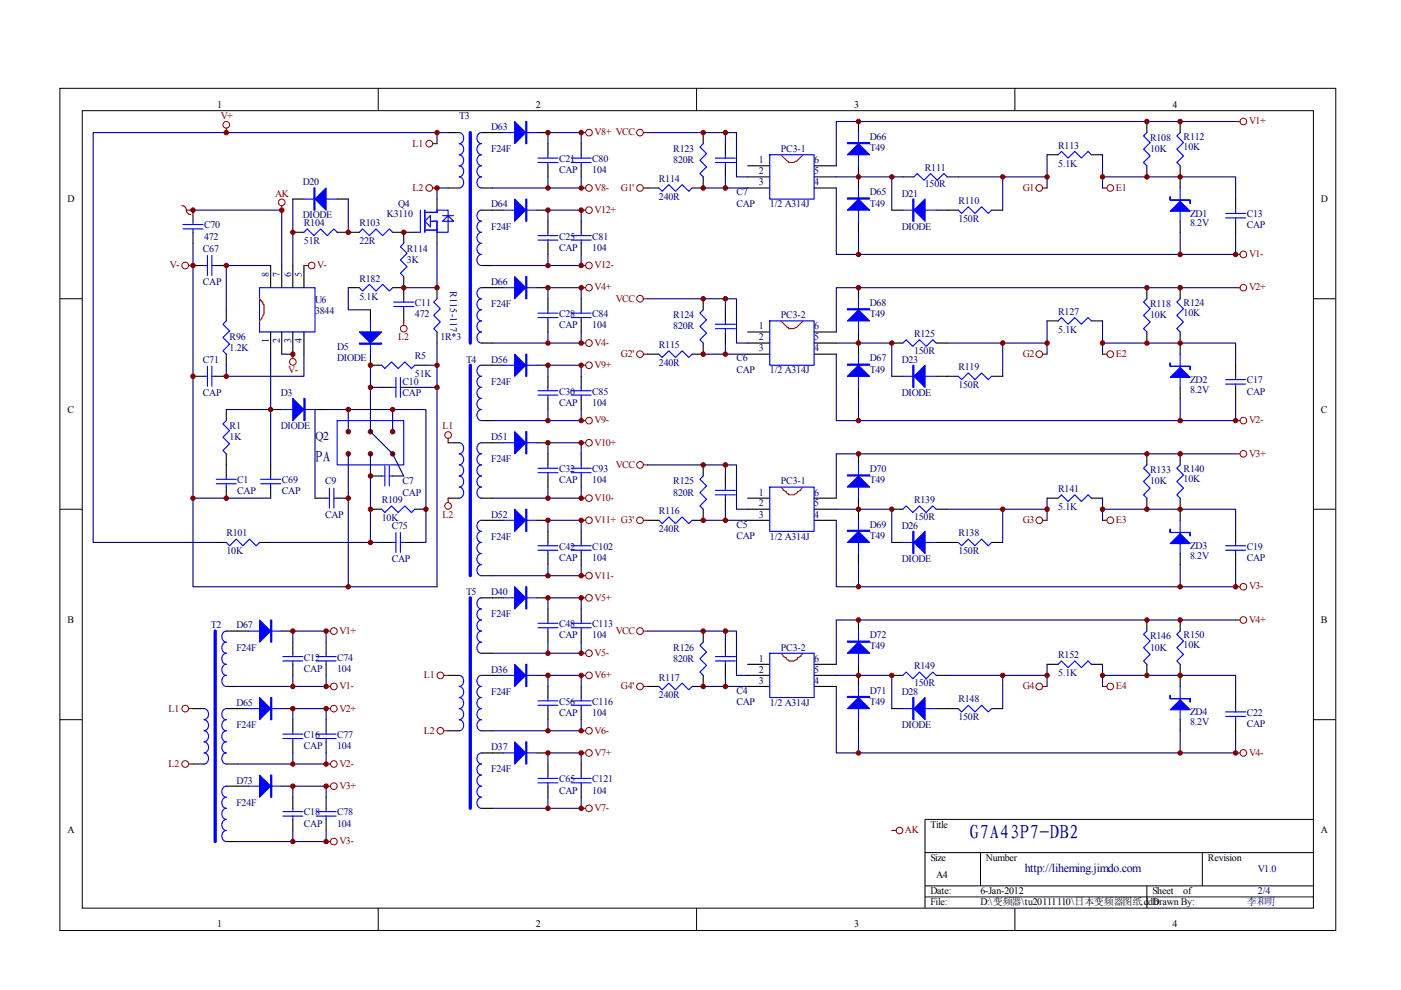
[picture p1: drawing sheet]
<svg xmlns="http://www.w3.org/2000/svg" width="297mm" height="210mm" viewBox="0 0 297 210" stroke-linecap="round" stroke-linejoin="round" font-family="sans-serif">
<g fill="none" stroke="#000" stroke-width=".21">
<path d="M12.7 18.7h270.5v178.6h-270.5zM80.2 18.7v4.7M147.7 18.7v4.7M215.2 18.7v4.7M17.4 23.5h261.1v169h-261.1zM12.7 63.3h4.7M278.4 63.3h4.7M12.7 108h4.7M278.4 108h4.7M12.7 152.6h4.7M278.4 152.6h4.7M278.4 173.7h-82.3v18.8"/>
<path d="M80.2 192.5v4.7M147.7 192.5v4.7M196.1 180.8h82.3M196.1 187.8h82.3M196.1 190.2h82.3M207.9 180.8v7M215.2 192.5v4.7M243.2 187.8v4.7M254.9 180.8v7"/>
</g>
<g fill="none" stroke="#000" stroke-width=".23">
<path d="M95 28.1h2.4M95 39.9h2.4M102.1 28.1h4.7M102.1 39.9h2.3M113.8 28.1h2.4M116.2 30.5v2.3M116.2 35.2v2.3M123.2 30.5v2.3M123.2 35.2v2.3M137.3 39.9h2.4M149.1 37.5v2.4h-2.4M149.1 28.1v2.4"/>
<path d="M153.8 30.5v2.3M153.8 35.2v2.3M158.5 39.9h4.7M158.5 35.2h4.7M158.5 37.5h4.7M172.6 39.9h4.7M172.6 35.2h4.7M172.6 37.5h4.7M182 25.8v2.3M182 35.2v4.7M191.4 37.5h2.4M200.8 37.5h2.4"/>
<path d="M222 32.8h2.3M231.4 32.8h2.4M243.2 25.8v2.3M243.2 35.2v2.3M250.2 25.8v2.3M250.2 35.2v4.7M40.9 56.3h2.4M40.9 44.6v2.3M40.9 49.3v2.3M45.6 56.3h2.4M57.4 56.3v4.7M59.7 56.3v4.7"/>
<path d="M62.1 49.3h2.3M62.1 56.3v4.7M62.1 42.2h2.3M64.4 56.3v4.7M71.5 49.3h4.7M71.5 42.2h2.3M83.2 49.3h4.8M85.6 49.3v2.3M85.6 58.6v4.7M92.7 42.2v2.4M92.7 49.3v2.3M102.1 56.3h2.3"/>
<path d="M102.1 44.6h4.7M113.8 44.6h2.4M116.2 46.9v2.4M116.2 51.6v2.3M123.2 46.9v2.4M123.2 51.6v2.3M182 46.9v2.4M189.1 44.6h2.3M198.5 44.6h4.7M210.2 44.6h2.4M250.2 46.9v2.4M262 42.2v2.4"/>
<path d="M262 46.9v2.4M40.9 79.8h2.4M45.6 79.8h2.4M48 65.7v2.3M48 75.1v2.3M57.4 70.4v4.7M59.7 70.4v4.7M62.1 70.4v4.7M64.4 70.4v4.7M73.8 61h2.4M78.5 75.1v2.3h2.4M78.5 65.7v2.3"/>
<path d="M83.2 61h2.4M85.6 65.7v2.3M88 77.4h2.3M92.7 61v2.3M92.7 70.4v2.3M102.1 72.7h2.3M102.1 61h4.7M102.1 77.4h4.7M113.8 61h2.4M113.8 77.4h2.4M116.2 63.3v2.4M116.2 68v2.4"/>
<path d="M116.2 79.8v2.3M123.2 63.3v2.4M123.2 68v2.4M123.2 79.8v2.3M137.3 75.1h2.4M149.1 63.3v2.4M149.1 72.7v2.4h-2.4M153.8 65.7v2.3M153.8 70.4v2.3M158.5 72.7h4.7M158.5 70.4h4.7M158.5 75.1h4.7"/>
<path d="M172.6 72.7h4.7M172.6 70.4h4.7M172.6 75.1h4.7M182 61v2.3M182 70.4v4.7M189.1 72.7h2.3M189.1 79.8h2.3M198.5 72.7h2.3M198.5 79.8h4.7M210.2 79.8h2.4M222 68h2.3M231.4 68h2.4"/>
<path d="M243.2 61v2.3M243.2 70.4v2.3M250.2 61v2.3M250.2 70.4v4.7M262 77.4v2.4M48 86.8v2.4M48 96.2v4.7M57.4 98.6v2.3M57.4 86.8h2.3M66.8 86.8h2.3M80.9 82.1h2.3M85.6 82.1h2.4"/>
<path d="M95 93.9h2.4M102.1 89.2h2.3M102.1 93.9h4.7M113.8 93.9h2.4M116.2 84.5v2.3M116.2 96.2v2.4M123.2 84.5v2.3M123.2 96.2v2.4M149.1 98.6v2.3M182 82.1v2.4M182 96.2v2.4M243.2 96.2v2.4"/>
<path d="M250.2 82.1v2.4M250.2 96.2v2.4M262 82.1v2.4M45.6 115h2.4M48 103.3v2.3M55 115h2.4M57.4 103.3v2.3M66.8 105.6h2.3M71.5 105.6h2.3M78.5 108h2.4M78.5 100.9h2.4M80.9 115h2.3"/>
<path d="M83.2 100.9h2.4M85.6 115h2.4M88 108h2.3M95 105.6h2.4M102.1 105.6h2.3M102.1 110.3h4.7M113.8 110.3h2.4M116.2 100.9v2.4M116.2 112.7v2.3M116.2 117.4v2.3M123.2 100.9v2.4M123.2 112.7v2.3"/>
<path d="M123.2 117.4v2.3M137.3 110.3h2.4M149.1 108v2.3h-2.4M153.8 100.9v2.4M153.8 105.6v2.4M158.5 108h4.7M158.5 105.6h4.7M158.5 110.3h4.7M172.6 108h4.7M172.6 105.6h4.7M172.6 110.3h4.7M182 105.6v4.7"/>
<path d="M182 117.4v2.3M189.1 115h2.3M189.1 108h2.3M198.5 115h4.7M198.5 108h2.3M210.2 115h2.4M222 105.6h2.3M231.4 105.6h2.4M243.2 105.6v2.4M250.2 105.6v4.7M250.2 117.4v2.3M262 112.7v2.3"/>
<path d="M262 117.4v2.3M48 133.8h4.7M59.7 133.8h2.4M62.1 136.2v2.3M69.1 136.2v2.3M102.1 122.1h2.3M102.1 138.5h2.3M102.1 126.8h4.7M113.8 126.8h2.4M116.2 129.1v2.4M116.2 133.8v2.4M123.2 129.1v2.4"/>
<path d="M123.2 133.8v2.4M149.1 133.8v2.4M153.8 136.2v2.3M182 131.5v2.3M243.2 131.5v2.3M250.2 131.5v2.3M40.9 150.2h2.4M48 145.5h2.3M48 150.2h4.7M59.7 150.2h2.4M62.1 140.9v2.3M62.1 152.6v2.3"/>
<path d="M62.1 157.3v2.3M69.1 140.9v2.3M69.1 152.6v2.3M69.1 157.3v2.3M95 154.9h2.4M95 143.2h2.4M102.1 154.9h2.3M102.1 143.2h4.7M102.1 159.6h4.7M113.8 143.2h2.4M113.8 159.6h2.4M116.2 145.5v2.4"/>
<path d="M116.2 150.2v2.4M123.2 145.5v2.4M123.2 150.2v2.4M137.3 145.5h2.4M149.1 143.2v2.3h-2.4M153.8 140.9v2.3M158.5 143.2h4.7M158.5 145.5h4.7M158.5 140.9h4.7M172.6 143.2h4.7M172.6 145.5h4.7M172.6 140.9h4.7"/>
<path d="M182 140.9v4.6M182 152.6v2.3M189.1 143.2h2.3M189.1 150.2h2.3M198.5 143.2h2.3M198.5 150.2h4.7M210.2 150.2h2.4M222 140.9h2.3M231.4 140.9h2.4M243.2 140.9v2.3M250.2 140.9v4.6M250.2 152.6v2.3"/>
<path d="M262 147.9v2.3M262 152.6v2.3M40.9 162h2.4M48 162h2.3M48 178.4h2.3M48 166.7h4.7M59.7 166.7h2.4M62.1 169v2.4M62.1 173.7v2.4M69.1 169v2.4M69.1 173.7v2.4M102.1 171.4h2.3"/>
<path d="M116.2 162v2.3M116.2 166.7v2.3M123.2 162v2.3M123.2 166.7v2.3"/>
</g>
<g fill="none" stroke="#00f" stroke-width=".23">
<path d="M97.4 28.1a1.2 1.2 0 0 1 .9 1.2 1.2 1.2 0 0 1-.9 1.2 1.2 1.2 0 0 1 .9 1.1 1.2 1.2 0 0 1-.9 1.2 1.2 1.2 0 0 1 .9 1.2 1.2 1.2 0 0 1-.9 1.2 1.2 1.2 0 0 1 .9 1.1 1.2 1.2 0 0 1-.9 1.2 1.2 1.2 0 0 1 .9 1.2 1.2 1.2 0 0 1-.9 1.2M102.1 28.1a1.2 1.2 0 0 0-1 1.2 1.2 1.2 0 0 0 1 1.2 1.21 1.21 0 0 0-1 1.1 1.21 1.21 0 0 0 1 1.2 1.2 1.2 0 0 0-1 1.2 1.2 1.2 0 0 0 1 1.2 1.2 1.2 0 0 0-1 1.1 1.2 1.2 0 0 0 1 1.2 1.2 1.2 0 0 0-1 1.2 1.2 1.2 0 0 0 1 1.2M106.8 28.1h7M114.1 34.5h4.2M114.1 33.5h4.2M116.2 32.8v.7M116.2 34.5v.7M121.1 34.5h4.2M121.1 33.5h4.2M123.2 32.8v.7M123.2 34.5v.7M139.7 39.9l.7 .7 1.4-1.4 1.4 1.4 1.4-1.4 1.4 1.4 .7-.7"/>
<path d="M149.1 30.5l-.7 .7 1.4 1.4-1.4 1.4 1.4 1.4-1.4 1.4 .7 .7M151.7 34.5h4.2M151.7 33.5h4.2M153.8 32.8v.7M153.8 34.5v.7M163.2 32.8h9.4v9.4h-9.4zM182 28.1v7.1M182 39.9v7M193.8 37.5l.7-.7 1.4 1.4 1.4-1.4 1.4 1.4 1.4-1.4 .7 .7M224.3 32.8l.8-.7 1.4 1.4 1.4-1.4 1.4 1.4 1.4-1.4 .7 .7M243.2 28.1l-.7 .7 1.4 1.4-1.4 1.4 1.4 1.4-1.4 1.5 .7 .7M250.2 28.1l-.7 .7 1.4 1.4-1.4 1.4 1.4 1.4-1.4 1.5 .7 .7"/>
<path d="M250.2 39.9v7M38.8 47.6h4.2M38.8 48.5h4.2M40.9 46.9v.7M40.9 48.5v.8M43.3 56.3h.7M44 54.2v4.2M44.9 54.2v4.2M44.9 56.3h.7M64.4 49.3l.7-.8 1.5 1.5 1.4-1.5 1.4 1.5 1.4-1.5 .7 .8M64.4 42.2h7.1M76.2 49.3l.7-.8 1.4 1.5 1.4-1.5 1.4 1.5 1.4-1.5 .7 .8"/>
<path d="M85.6 51.6l-.7 .7 1.4 1.4-1.4 1.4 1.4 1.4-1.4 1.4 .7 .7M89.1 44.6v4.7h-1.1M90.1 45h2.6v-.4h2.3v4.7h-2.3v-2.4h-1.5M90.1 44.6v4.7M90.1 48.8h2.6M91.2 45.7v2.4l-1.1-1.2zM93.8 45.7h2.4M95 45.7l1.2 1.2h-2.4zM102.1 44.6a1.2 1.2 0 0 0-1 1.1 1.2 1.2 0 0 0 1 1.2 1.21 1.21 0 0 0-1 1.2 1.21 1.21 0 0 0 1 1.2 1.2 1.2 0 0 0-1 1.1 1.2 1.2 0 0 0 1 1.2 1.2 1.2 0 0 0-1 1.2 1.2 1.2 0 0 0 1 1.1 1.2 1.2 0 0 0-1 1.2 1.2 1.2 0 0 0 1 1.2M106.8 44.6h7M114.1 50.9h4.2M114.1 50h4.2"/>
<path d="M116.2 49.3v.7M116.2 50.9v.7M121.1 50.9h4.2M121.1 50h4.2M123.2 49.3v.7M123.2 50.9v.7M191.4 44.6h7.1M203.2 44.6l.7 .7 1.4-1.4 1.4 1.4 1.4-1.4 1.4 1.4 .7-.7M259.9 45.3h4.2M259.9 46.2h4.2M262 44.6v.7M262 46.2v.7"/>
<path d="M43.3 79.8h.7M44 77.7v4.2M44.9 79.8h.7M44.9 77.7v4.2M48 68l-.7 .7 1.4 1.5-1.4 1.4 1.4 1.4-1.4 1.4 .7 .7M55 61h11.8v9.4h-11.8zM76.2 61l.7 .7 1.4-1.4 1.4 1.4 1.4-1.4 1.4 1.4 .7-.7M78.5 68v7.1M80.9 77.4l.7 .7 1.4-1.4 1.4 1.4 1.4-1.4 1.4 1.4 .8-.7M83.5 64h4.2M83.5 65h4.2M85.6 63.3v.7"/>
<path d="M85.6 65v.7M92.7 63.3l-.8 .7 1.5 1.5-1.5 1.4 1.5 1.4-1.5 1.4 .8 .7M102.1 65.7a1.2 1.2 0 0 0-1 1.2 1.2 1.2 0 0 0 1 1.1 1.2 1.2 0 0 0-1 1.2 1.2 1.2 0 0 0 1 1.2 1.2 1.2 0 0 0-1 1.2 1.2 1.2 0 0 0 1 1.1M102.1 61a1.2 1.2 0 0 0-1 1.2 1.2 1.2 0 0 0 1 1.1 1.2 1.2 0 0 0-1 1.2 1.2 1.2 0 0 0 1 1.2M102.1 77.4a1.21 1.21 0 0 0-1 1.2 1.21 1.21 0 0 0 1 1.2 1.2 1.2 0 0 0-1 1.2 1.2 1.2 0 0 0 1 1.1 1.2 1.2 0 0 0-1 1.2 1.2 1.2 0 0 0 1 1.2 1.2 1.2 0 0 0-1 1.2 1.2 1.2 0 0 0 1 1.1 1.2 1.2 0 0 0-1 1.2 1.2 1.2 0 0 0 1 1.2M106.8 61h7M106.8 77.4h7M114.1 67.3h4.2M114.1 66.4h4.2M116.2 65.7v.7M116.2 67.3v.7M121.1 67.3h4.2"/>
<path d="M121.1 66.4h4.2M123.2 65.7v.7M123.2 67.3v.7M139.7 75.1l.7 .7 1.4-1.4 1.4 1.4 1.4-1.4 1.4 1.4 .7-.7M149.1 65.7l-.7 .7 1.4 1.4-1.4 1.4 1.4 1.4-1.4 1.4 .7 .7M151.7 69.7h4.2M151.7 68.7h4.2M153.8 68v.7M153.8 69.7v.7M163.2 68h9.4v9.4h-9.4zM182 63.3v7.1M182 75.1v7"/>
<path d="M191.4 72.7l.7-.7 1.4 1.4 1.5-1.4 1.4 1.4 1.4-1.4 .7 .7M191.4 79.8h7.1M203.2 79.8l.7 .7 1.4-1.4 1.4 1.4 1.4-1.4 1.4 1.4 .7-.7M224.3 68l.8-.7 1.4 1.4 1.4-1.4 1.4 1.4 1.4-1.4 .7 .7M243.2 63.3l-.7 .7 1.4 1.5-1.4 1.4 1.4 1.4-1.4 1.4 .7 .7M250.2 63.3l-.7 .7 1.4 1.5-1.4 1.4 1.4 1.4-1.4 1.4 .7 .7M250.2 75.1v7M262 79.8v.7M48 89.2l-.7 .7 1.4 1.4-1.4 1.4 1.4 1.4-1.4 1.4 .7 .7M59.7 86.8h7.1M71.5 89.2h14.1v9.4h-14.1zM81.6 98.8v4.2"/>
<path d="M82.5 98.8v4.2M83.2 82.1h.8M84 80v4.2M84.9 82.1h.7M84.9 80v4.2M97.4 93.9a1.2 1.2 0 0 1 .9 1.2 1.2 1.2 0 0 1-.9 1.1M97.4 96.2a1.2 1.2 0 0 1 .9 1.2 1.2 1.2 0 0 1-.9 1.2 1.2 1.2 0 0 1 .9 1.1 1.2 1.2 0 0 1-.9 1.2 1.2 1.2 0 0 1 .9 1.2 1.2 1.2 0 0 1-.9 1.2 1.2 1.2 0 0 1 .9 1.1 1.2 1.2 0 0 1-.9 1.2M102.1 96.2a1.2 1.2 0 0 0-1 1.2 1.2 1.2 0 0 0 1 1.2 1.2 1.2 0 0 0-1 1.1 1.2 1.2 0 0 0 1 1.2 1.2 1.2 0 0 0-1 1.2 1.2 1.2 0 0 0 1 1.2 1.2 1.2 0 0 0-1 1.1 1.2 1.2 0 0 0 1 1.2M102.1 93.9a1.2 1.2 0 0 0-1 1.2 1.2 1.2 0 0 0 1 1.1M106.8 93.9h7M114.1 83.8h4.2M114.1 82.8h4.2"/>
<path d="M114.1 99.3h4.2M116.2 82.1v.7M116.2 83.8v.7M116.2 98.6v.7M121.1 83.8h4.2M121.1 82.8h4.2M121.1 99.3h4.2M123.2 82.1v.7M123.2 83.8v.7M123.2 98.6v.7M182 98.6v7M243.2 98.6l-.7 .7 1.4 1.4-1.4 1.4 1.4 1.4-1.4 1.4 .7 .7"/>
<path d="M250.2 98.6l-.7 .7 1.4 1.4-1.4 1.4 1.4 1.4-1.4 1.4 .7 .7M259.9 80.5h4.2M259.9 81.4h4.2M262 81.4v.7M45.9 102.6h4.2M45.9 101.6h4.2M48 115l.7 .7 1.4-1.4 1.4 1.4 1.4-1.4 1.4 1.4 .7-.7M48 100.9v.7M48 102.6v.7M55.3 102.6h4.2M55.3 101.6h4.2M57.4 100.9v.7"/>
<path d="M57.4 102.6v.7M69.1 105.6h.7M69.8 103.5v4.2M70.8 105.6h.7M70.8 103.5v4.2M80.9 108l.7 .7 1.4-1.4 1.4 1.4 1.4-1.4 1.4 1.4 .8-.7M80.9 100.9h.7M82.5 100.9h.7M83.2 115h.8M84 112.9v4.2M84.9 112.9v4.2M84.9 115h.7"/>
<path d="M102.1 110.3a1.2 1.2 0 0 0-1 1.2 1.2 1.2 0 0 0 1 1.2 1.2 1.2 0 0 0-1 1.1 1.2 1.2 0 0 0 1 1.2 1.2 1.2 0 0 0-1 1.2 1.2 1.2 0 0 0 1 1.2 1.2 1.2 0 0 0-1 1.1 1.2 1.2 0 0 0 1 1.2 1.2 1.2 0 0 0-1 1.2 1.2 1.2 0 0 0 1 1.2M106.8 110.3h7M114.1 100.2h4.2M114.1 116.7h4.2M114.1 115.7h4.2M116.2 100.2v.7M116.2 115v.7M116.2 116.7v.7M121.1 100.2h4.2M121.1 116.7h4.2M121.1 115.7h4.2M123.2 100.2v.7"/>
<path d="M123.2 115v.7M123.2 116.7v.7M139.7 110.3l.7 .7 1.4-1.4 1.4 1.4 1.4-1.4 1.4 1.4 .7-.7M149.1 100.9l-.7 .7 1.4 1.4-1.4 1.4 1.4 1.5-1.4 1.4 .7 .7M151.7 104.9h4.2M151.7 104h4.2M153.8 103.3v.7M153.8 104.9v.7M163.2 103.3h9.4v9.4h-9.4zM182 110.3v7.1M191.4 108l.7-.7 1.4 1.4 1.5-1.4 1.4 1.4 1.4-1.4 .7 .7M191.4 115h7.1"/>
<path d="M203.2 115l.7 .7 1.4-1.4 1.4 1.4 1.4-1.4 1.4 1.4 .7-.7M224.3 105.6l.8-.7 1.4 1.4 1.4-1.4 1.4 1.4 1.4-1.4 .7 .7M250.2 110.3v7.1M259.9 116.7h4.2M259.9 115.7h4.2M262 115v.7M262 116.7v.7M48 133.8a1.2 1.2 0 0 0-1 1.2 1.2 1.2 0 0 0 1 1.2 1.2 1.2 0 0 0-1 1.1 1.2 1.2 0 0 0 1 1.2 1.21 1.21 0 0 0-1 1.2 1.21 1.21 0 0 0 1 1.2 1.2 1.2 0 0 0-1 1.1 1.2 1.2 0 0 0 1 1.2 1.2 1.2 0 0 0-1 1.2 1.2 1.2 0 0 0 1 1.1M52.7 133.8h7M60 139.2h4.2M62.1 138.5v.7M67 139.2h4.3"/>
<path d="M69.1 138.5v.7M102.1 126.8a1.2 1.2 0 0 0-1 1.1 1.2 1.2 0 0 0 1 1.2 1.2 1.2 0 0 0-1 1.2 1.2 1.2 0 0 0 1 1.2 1.2 1.2 0 0 0-1 1.1 1.2 1.2 0 0 0 1 1.2 1.2 1.2 0 0 0-1 1.2 1.2 1.2 0 0 0 1 1.2 1.2 1.2 0 0 0-1 1.1 1.2 1.2 0 0 0 1 1.2M106.8 126.8h7M114.1 133.1h4.2M114.1 132.2h4.2M116.2 131.5v.7M116.2 133.1v.7M121.1 133.1h4.2M121.1 132.2h4.2M123.2 131.5v.7M123.2 133.1v.7M149.1 136.2l-.7 .7 1.4 1.4-1.4 1.4 1.4 1.4-1.4 1.4 .7 .7"/>
<path d="M151.7 139.2h4.2M153.8 138.5v.7M163.2 138.5h9.4v9.4h-9.4zM182 133.8v7.1M243.2 133.8l-.7 .7 1.4 1.4-1.4 1.4 1.4 1.4-1.4 1.4 .7 .8M250.2 133.8l-.7 .7 1.4 1.4-1.4 1.4 1.4 1.4-1.4 1.4 .7 .8M43.3 150.2a1.2 1.2 0 0 1 .9 1.2 1.2 1.2 0 0 1-.9 1.2 1.2 1.2 0 0 1 .9 1.2 1.2 1.2 0 0 1-.9 1.1 1.2 1.2 0 0 1 .9 1.2 1.2 1.2 0 0 1-.9 1.2 1.2 1.2 0 0 1 .9 1.2 1.2 1.2 0 0 1-.9 1.1 1.2 1.2 0 0 1 .9 1.2 1.2 1.2 0 0 1-.9 1.2M48 150.2a1.2 1.2 0 0 0-1 1.2 1.2 1.2 0 0 0 1 1.2 1.2 1.2 0 0 0-1 1.2 1.2 1.2 0 0 0 1 1.1 1.21 1.21 0 0 0-1 1.2 1.21 1.21 0 0 0 1 1.2 1.2 1.2 0 0 0-1 1.2 1.2 1.2 0 0 0 1 1.1 1.2 1.2 0 0 0-1 1.2 1.2 1.2 0 0 0 1 1.2M52.7 150.2h7M60 140.1h4.2M60 156.6h4.2M60 155.6h4.2"/>
<path d="M62.1 140.1v.8M62.1 154.9v.7M62.1 156.6v.7M67 140.1h4.3M67 156.6h4.3M67 155.6h4.3M69.1 140.1v.8M69.1 154.9v.7M69.1 156.6v.7M97.4 143.2a1.2 1.2 0 0 1 .9 1.2 1.2 1.2 0 0 1-.9 1.1 1.2 1.2 0 0 1 .9 1.2 1.2 1.2 0 0 1-.9 1.2 1.2 1.2 0 0 1 .9 1.2 1.2 1.2 0 0 1-.9 1.1 1.2 1.2 0 0 1 .9 1.2 1.2 1.2 0 0 1-.9 1.2 1.2 1.2 0 0 1 .9 1.2 1.2 1.2 0 0 1-.9 1.1M102.1 143.2a1.2 1.2 0 0 0-1 1.2 1.2 1.2 0 0 0 1 1.1 1.2 1.2 0 0 0-1 1.2 1.2 1.2 0 0 0 1 1.2 1.2 1.2 0 0 0-1 1.2 1.2 1.2 0 0 0 1 1.1 1.2 1.2 0 0 0-1 1.2 1.2 1.2 0 0 0 1 1.2 1.2 1.2 0 0 0-1 1.2 1.2 1.2 0 0 0 1 1.1M102.1 159.6a1.2 1.2 0 0 0-1 1.2 1.2 1.2 0 0 0 1 1.2 1.2 1.2 0 0 0-1 1.2 1.2 1.2 0 0 0 1 1.1 1.2 1.2 0 0 0-1 1.2 1.2 1.2 0 0 0 1 1.2 1.2 1.2 0 0 0-1 1.2 1.2 1.2 0 0 0 1 1.1 1.2 1.2 0 0 0-1 1.2 1.2 1.2 0 0 0 1 1.2"/>
<path d="M106.8 143.2h7M106.8 159.6h7M114.1 149.5h4.2M114.1 148.6h4.2M116.2 147.9v.7M116.2 149.5v.7M121.1 149.5h4.2M121.1 148.6h4.2M123.2 147.9v.7M123.2 149.5v.7M139.7 145.5l.7 .8 1.4-1.5 1.4 1.5 1.4-1.5 1.4 1.5 .7-.8M151.7 140.1h4.2"/>
<path d="M153.8 140.1v.8M182 145.5v7.1M191.4 143.2l.7-.7 1.4 1.4 1.5-1.4 1.4 1.4 1.4-1.4 .7 .7M191.4 150.2h7.1M203.2 150.2l.7 .7 1.4-1.4 1.4 1.4 1.4-1.4 1.4 1.4 .7-.7M224.3 140.9l.8-.8 1.4 1.5 1.4-1.5 1.4 1.5 1.4-1.5 .7 .8M250.2 145.5v7.1M259.9 150.9h4.2M259.9 151.9h4.2M262 150.2v.7M262 151.9v.7M48 166.7a1.2 1.2 0 0 0-1 1.2 1.2 1.2 0 0 0 1 1.1 1.2 1.2 0 0 0-1 1.2 1.2 1.2 0 0 0 1 1.2 1.21 1.21 0 0 0-1 1.2 1.21 1.21 0 0 0 1 1.1 1.2 1.2 0 0 0-1 1.2 1.2 1.2 0 0 0 1 1.2 1.2 1.2 0 0 0-1 1.2 1.2 1.2 0 0 0 1 1.1"/>
<path d="M52.7 166.7h7M60 173h4.2M60 172.1h4.2M62.1 171.4v.7M62.1 173v.7M67 173h4.3M67 172.1h4.3M69.1 171.4v.7M69.1 173v.7M114.1 166h4.2M114.1 165h4.2M116.2 164.3v.7"/>
<path d="M116.2 166v.7M121.1 166h4.2M121.1 165h4.2M123.2 164.3v.7M123.2 166v.7"/>
</g>
<path d="M165.6 32.8l1.4 1.4h.2v.3a2.17 2.17 0 0 0 2.1-.8l1-.9M55 63.3l.3 .5h.2v.2h.2v.5h.3v1a2.16 2.16 0 0 1-.5 1.8v.3l-.5 .4M165.6 68l1.4 1.5h.2v.2a2.17 2.17 0 0 0 2.1-.7l1-1M165.6 103.3l.4 .4v.3l.7 .2v.2l.5 .3v.2a2.17 2.17 0 0 0 1.9-.5v-.2l.7-.2v-.3l.5-.4M165.6 138.5l.4 .5v.2l.7 .2v.3l.5 .2v.2a2.19 2.19 0 0 0 1.9-.4v-.3l.7-.2v-.2l.5-.5" fill="none" stroke="#f00" stroke-width=".23"/>
<g fill="#800000" stroke="#800000" stroke-width=".21">
<circle cx="85.6" cy="49.2" r=".47"/>
<circle cx="73.8" cy="49.2" r=".47"/>
<circle cx="62.1" cy="49.2" r=".47"/>
<circle cx="92.7" cy="61" r=".47"/>
<circle cx="73.8" cy="86.8" r=".47"/>
<circle cx="73.8" cy="91.5" r=".47"/>
<circle cx="78.5" cy="91.5" r=".47"/>
<circle cx="83.2" cy="91.5" r=".47"/>
<circle cx="83.2" cy="96.2" r=".47"/>
<circle cx="78.5" cy="96.2" r=".47"/>
<circle cx="73.8" cy="96.2" r=".47"/>
<circle cx="78.5" cy="77.4" r=".47"/>
<circle cx="78.5" cy="82.1" r=".47"/>
<circle cx="78.5" cy="108" r=".47"/>
<circle cx="78.5" cy="100.9" r=".47"/>
<circle cx="90.3" cy="108" r=".47"/>
<circle cx="83.2" cy="86.8" r=".47"/>
<circle cx="92.7" cy="82.1" r=".47"/>
<circle cx="92.7" cy="77.4" r=".47"/>
<circle cx="78.5" cy="115" r=".47"/>
<circle cx="73.8" cy="124.4" r=".47"/>
<circle cx="48" cy="79.8" r=".47"/>
<circle cx="182" cy="25.8" r=".47"/>
<circle cx="250.2" cy="25.8" r=".47"/>
<circle cx="92.7" cy="39.9" r=".47"/>
<circle cx="62.1" cy="178.4" r=".47"/>
<circle cx="62.1" cy="145.5" r=".47"/>
<circle cx="62.1" cy="162" r=".47"/>
<circle cx="116.2" cy="154.9" r=".47"/>
<circle cx="116.2" cy="171.4" r=".47"/>
<circle cx="116.2" cy="138.5" r=".47"/>
<circle cx="116.2" cy="122.1" r=".47"/>
<circle cx="116.2" cy="39.9" r=".47"/>
<circle cx="116.2" cy="56.3" r=".47"/>
<circle cx="116.2" cy="72.7" r=".47"/>
<circle cx="116.2" cy="89.2" r=".47"/>
<circle cx="116.2" cy="105.6" r=".47"/>
<circle cx="149.1" cy="39.9" r=".47"/>
<circle cx="149.1" cy="28.1" r=".47"/>
<circle cx="153.8" cy="39.9" r=".47"/>
<circle cx="153.8" cy="28.1" r=".47"/>
<circle cx="182" cy="53.9" r=".47"/>
<circle cx="262" cy="53.9" r=".47"/>
<circle cx="182" cy="61" r=".47"/>
<circle cx="250.2" cy="61" r=".47"/>
<circle cx="149.1" cy="75.1" r=".47"/>
<circle cx="149.1" cy="63.3" r=".47"/>
<circle cx="153.8" cy="75.1" r=".47"/>
<circle cx="153.8" cy="63.3" r=".47"/>
<circle cx="182" cy="89.2" r=".47"/>
<circle cx="182" cy="96.2" r=".47"/>
<circle cx="250.2" cy="96.2" r=".47"/>
<circle cx="149.1" cy="110.3" r=".47"/>
<circle cx="149.1" cy="98.6" r=".47"/>
<circle cx="153.8" cy="110.3" r=".47"/>
<circle cx="153.8" cy="98.6" r=".47"/>
<circle cx="182" cy="124.4" r=".47"/>
<circle cx="182" cy="131.5" r=".47"/>
<circle cx="250.2" cy="131.5" r=".47"/>
<circle cx="149.1" cy="145.5" r=".47"/>
<circle cx="149.1" cy="133.8" r=".47"/>
<circle cx="153.8" cy="145.5" r=".47"/>
<circle cx="153.8" cy="133.8" r=".47"/>
<circle cx="182" cy="159.6" r=".47"/>
<circle cx="262" cy="89.2" r=".47"/>
<circle cx="262" cy="124.4" r=".47"/>
<circle cx="262" cy="159.6" r=".47"/>
<circle cx="243.2" cy="25.8" r=".47"/>
<circle cx="182" cy="37.5" r=".47"/>
<circle cx="222" cy="37.5" r=".47"/>
<circle cx="233.8" cy="37.5" r=".47"/>
<circle cx="243.2" cy="37.5" r=".47"/>
<circle cx="250.2" cy="53.9" r=".47"/>
<circle cx="243.2" cy="61" r=".47"/>
<circle cx="250.2" cy="89.2" r=".47"/>
<circle cx="182" cy="72.7" r=".47"/>
<circle cx="243.2" cy="72.7" r=".47"/>
<circle cx="243.2" cy="96.2" r=".47"/>
<circle cx="243.2" cy="131.5" r=".47"/>
<circle cx="182" cy="143.2" r=".47"/>
<circle cx="233.8" cy="72.7" r=".47"/>
<circle cx="222" cy="72.7" r=".47"/>
<circle cx="182" cy="108" r=".47"/>
<circle cx="233.8" cy="108" r=".47"/>
<circle cx="233.8" cy="143.2" r=".47"/>
<circle cx="243.2" cy="143.2" r=".47"/>
<circle cx="222" cy="143.2" r=".47"/>
<circle cx="222" cy="108" r=".47"/>
<circle cx="243.2" cy="108" r=".47"/>
<circle cx="250.2" cy="124.4" r=".47"/>
<circle cx="250.2" cy="159.6" r=".47"/>
<circle cx="48" cy="28.1" r=".47"/>
<circle cx="92.7" cy="28.1" r=".47"/>
<circle cx="40.9" cy="79.8" r=".47"/>
<circle cx="59.7" cy="44.6" r=".47"/>
<circle cx="40.9" cy="44.6" r=".47"/>
<circle cx="62.1" cy="75.1" r=".47"/>
<circle cx="40.9" cy="105.6" r=".47"/>
<circle cx="48" cy="105.6" r=".47"/>
<circle cx="57.4" cy="86.8" r=".47"/>
<circle cx="85.6" cy="61" r=".47"/>
<circle cx="40.9" cy="56.3" r=".47"/>
<circle cx="48" cy="56.3" r=".47"/>
<circle cx="69.1" cy="133.8" r=".47"/>
<circle cx="69.1" cy="145.5" r=".47"/>
<circle cx="69.1" cy="150.2" r=".47"/>
<circle cx="69.1" cy="162" r=".47"/>
<circle cx="69.1" cy="166.7" r=".47"/>
<circle cx="69.1" cy="178.4" r=".47"/>
<circle cx="123.2" cy="61" r=".47"/>
<circle cx="123.2" cy="72.7" r=".47"/>
<circle cx="123.2" cy="126.8" r=".47"/>
<circle cx="123.2" cy="143.2" r=".47"/>
<circle cx="123.2" cy="159.6" r=".47"/>
<circle cx="123.2" cy="138.5" r=".47"/>
<circle cx="123.2" cy="154.9" r=".47"/>
<circle cx="123.2" cy="171.4" r=".47"/>
<circle cx="123.2" cy="28.1" r=".47"/>
<circle cx="123.2" cy="39.9" r=".47"/>
<circle cx="123.2" cy="77.4" r=".47"/>
<circle cx="123.2" cy="93.9" r=".47"/>
<circle cx="123.2" cy="110.3" r=".47"/>
<circle cx="123.2" cy="44.6" r=".47"/>
<circle cx="123.2" cy="56.3" r=".47"/>
<circle cx="123.2" cy="89.2" r=".47"/>
<circle cx="123.2" cy="105.6" r=".47"/>
<circle cx="123.2" cy="122.1" r=".47"/>
<circle cx="212.6" cy="37.5" r=".47"/>
<circle cx="189.1" cy="37.5" r=".47"/>
<circle cx="212.6" cy="72.7" r=".47"/>
<circle cx="189.1" cy="72.7" r=".47"/>
<circle cx="212.6" cy="108" r=".47"/>
<circle cx="189.1" cy="108" r=".47"/>
<circle cx="212.6" cy="143.2" r=".47"/>
<circle cx="189.1" cy="143.2" r=".47"/>
<circle cx="250.2" cy="143.2" r=".47"/>
<circle cx="250.2" cy="72.7" r=".47"/>
<circle cx="250.2" cy="108" r=".47"/>
<circle cx="250.2" cy="37.5" r=".47"/>
<circle cx="62.1" cy="150.2" r=".47"/>
<circle cx="62.1" cy="133.8" r=".47"/>
<circle cx="62.1" cy="166.7" r=".47"/>
<circle cx="116.2" cy="159.6" r=".47"/>
<circle cx="116.2" cy="143.2" r=".47"/>
<circle cx="116.2" cy="110.3" r=".47"/>
<circle cx="116.2" cy="126.8" r=".47"/>
<circle cx="116.2" cy="93.9" r=".47"/>
<circle cx="116.2" cy="77.4" r=".47"/>
<circle cx="116.2" cy="61" r=".47"/>
<circle cx="116.2" cy="44.6" r=".47"/>
<circle cx="116.2" cy="28.1" r=".47"/>
<circle cx="73.8" cy="105.6" r=".47"/>
</g>
<g fill="none" stroke="#000080" stroke-width=".23">
<path d="M92.7 28.1v2.4M95 39.9h-2.3v2.3M95 28.1h-75.2v86.9h25.8M116.2 37.5v2.4h-11.8M116.2 30.5v-2.4h7v2.4M123.2 37.5v2.4h-7M137.3 28.1h18.9v9.4h2.3M149.1 39.9h9.4M153.8 28.1v2.4M153.8 37.5v2.4M177.3 39.9v14h4.7M177.3 37.5h14.1"/>
<path d="M189.1 37.5v7.1M212.6 37.5v7.1M222 32.8v4.7h-18.8M222 37.5v2.4M233.8 37.5h28.2v4.7M233.8 32.8v7.1M262 25.8h-84.7v9.4M40.9 44.6h18.8v11.7M40.9 51.6v72.8h51.8v-51.7M57.4 56.3h-9.4v9.4M62.1 42.2v14.1M73.8 42.2v7.1"/>
<path d="M92.7 51.6v9.4h-7.1M116.2 53.9v2.4h-11.8M116.2 46.9v-2.3h7v2.3M123.2 53.9v2.4h-7M182 49.3v4.6h80v-4.6M250.2 49.3v4.6M57.4 75.1v11.7M59.7 75.1h2.4M64.4 75.1v4.7h-16.4v-2.4M73.8 61v4.7h4.7M78.5 77.4v14.1l4.7 4.7 2.4 4.7M90.3 77.4h2.4"/>
<path d="M116.2 70.4v2.3h-11.8M116.2 63.3v-2.3h7v2.3M116.2 79.8v-2.4h7v2.4M123.2 70.4v2.3h-7M137.3 63.3h18.9v9.4h2.3M149.1 75.1h9.4M153.8 63.3v2.4M153.8 72.7v2.4M177.3 75.1v14.1h4.7M177.3 72.7h11.8v7.1M212.6 72.7v7.1M222 68v4.7h-21.2"/>
<path d="M222 72.7v2.4M233.8 72.7h28.2v4.7M233.8 68v7.1M262 61h-84.7v9.4M48 86.8h9.4v11.8M66.8 86.8v18.8M69.1 86.8h4.7v4.7M73.8 86.8h9.4v4.7M73.8 96.2v28.2M78.5 96.2v18.8h-21.1M78.5 82.1h2.4M83.2 86.8h7.1v28.2h-2.3"/>
<path d="M88 82.1h4.7M116.2 86.8v2.4h-11.8M116.2 96.2v-2.3h7v2.3M123.2 86.8v2.4h-7M137.3 98.6h18.9v9.4h2.3M153.8 98.6v2.3M182 84.5v4.7h80v-4.7M250.2 84.5v4.7M262 96.2h-84.7v9.4M40.9 105.6h16.5M78.5 115h2.4M116.2 119.7v2.4h-11.8"/>
<path d="M116.2 103.3v2.3h-11.8M116.2 112.7v-2.4h7v2.4M123.2 119.7v2.4h-7M123.2 103.3v2.3h-7M149.1 110.3h9.4M153.8 108v2.3M177.3 110.3v14.1h4.7M177.3 108h11.8v7M182 119.7v4.7h80v-4.7M200.8 108h21.2M212.6 108v7M222 105.6v4.7"/>
<path d="M233.8 108h28.2v4.7M233.8 105.6v4.7M250.2 119.7v4.7M62.1 136.2v-2.4h7v2.4M116.2 136.2v2.3h-11.8M116.2 129.1v-2.3h7v2.3M123.2 136.2v2.3h-7M137.3 133.8h18.9v9.4h2.3M153.8 133.8v2.4M262 131.5h-84.7v9.4M62.1 143.2v2.3h-11.8M62.1 159.6v2.4h-11.8"/>
<path d="M62.1 152.6v-2.4h7v2.4M69.1 143.2v2.3h-7M69.1 159.6v2.4h-7M116.2 152.6v2.3h-11.8M116.2 145.5v-2.3h7v2.3M123.2 152.6v2.3h-7M149.1 145.5h9.4M153.8 143.2v2.3M177.3 145.5v14.1h4.7M177.3 143.2h11.8v7M182 154.9v4.7h80v-4.7M200.8 143.2h21.2v2.3"/>
<path d="M212.6 143.2v7M222 140.9v2.3M233.8 143.2h28.2v4.7M233.8 140.9v4.6M250.2 154.9v4.7M62.1 176.1v2.3h-11.8M62.1 169v-2.3h7v2.3M69.1 176.1v2.3h-7M116.2 169v2.4h-11.8M116.2 162v-2.4h7v2.4M123.2 169v2.4h-7"/>
</g>
<g fill="#00f" stroke="#00f" stroke-width=".23">
<path d="M66.8 42.2l2.3-2.3v4.7z"/>
<path d="M62.1 84.5l2.3 2.3-2.3 2.4z"/>
<path d="M76.2 70.4h4.7l-2.4 2.3z"/>
<path d="M182 30.5l2.4 2.3h-4.7z"/>
<path d="M179.7 44.6l2.3-2.4 2.4 2.4z"/>
<path d="M248.1 44.8l2.1-2.1 2.1 2.1z"/>
<path d="M109.1 25.8l2.4 2.3-2.4 2.4z"/>
<path d="M109.1 42.2l2.4 2.4-2.4 2.3z"/>
<path d="M109.1 58.6l2.4 2.4-2.4 2.3z"/>
<path d="M109.1 75.1l2.4 2.3-2.4 2.4z"/>
<path d="M109.1 91.5l2.4 2.4-2.4 2.3z"/>
<path d="M109.1 108l2.4 2.3-2.4 2.4z"/>
<path d="M109.1 124.4l2.4 2.4-2.4 2.3z"/>
<path d="M109.1 140.9l2.4 2.3-2.4 2.3z"/>
<path d="M109.1 157.3l2.4 2.3-2.4 2.4z"/>
<path d="M55 147.9l2.4 2.3-2.4 2.4z"/>
<path d="M55 164.3l2.4 2.4-2.4 2.3z"/>
<path d="M55 131.5l2.4 2.3-2.4 2.4z"/>
<path d="M179.7 68l2.3-2.3 2.4 2.3z"/>
<path d="M179.7 79.8l2.3-2.4 2.4 2.4z"/>
<path d="M248.1 80l2.1-2.1 2.1 2.1z"/>
<path d="M179.7 103.3l2.3-2.4 2.4 2.4z"/>
<path d="M179.7 115l2.3-2.3 2.4 2.3z"/>
<path d="M248.1 115.3l2.1-2.2 2.1 2.2z"/>
<path d="M179.7 138.5l2.3-2.3 2.4 2.3z"/>
<path d="M179.7 150.2l2.3-2.3 2.4 2.3z"/>
<path d="M248.1 150.5l2.1-2.1 2.1 2.1z"/>
<path d="M193.8 44.6l2.3-2.4v4.7z"/>
<path d="M193.8 79.8l2.3-2.4v4.7z"/>
<path d="M193.8 115l2.3-2.3v4.7z"/>
<path d="M193.8 150.2l2.3-2.3v4.7z"/>
<path d="M66.6 39.9h.2v4.7h-.2z" fill-rule="evenodd"/>
<path d="M64.4 84.5h.3v4.7h-.3z" fill-rule="evenodd"/>
<path d="M76.2 72.7h4.7v.3h-4.7z" fill-rule="evenodd"/>
<path d="M179.7 30.2h4.7v.3h-4.7z" fill-rule="evenodd"/>
<path d="M179.7 42h4.7v.2h-4.7z" fill-rule="evenodd"/>
<path d="M248.1 41.7v.7h4.2v.7v-.7h-4.2z" fill-rule="evenodd"/>
<path d="M111.5 25.8h.2v4.7h-.2z" fill-rule="evenodd"/>
<path d="M111.5 42.2h.2v4.7h-.2z" fill-rule="evenodd"/>
<path d="M111.5 58.6h.2v4.7h-.2z" fill-rule="evenodd"/>
<path d="M111.5 75.1h.2v4.7h-.2z" fill-rule="evenodd"/>
<path d="M111.5 91.5h.2v4.7h-.2z" fill-rule="evenodd"/>
<path d="M111.5 108h.2v4.7h-.2z" fill-rule="evenodd"/>
<path d="M111.5 124.4h.2v4.7h-.2z" fill-rule="evenodd"/>
<path d="M111.5 140.9h.2v4.6h-.2z" fill-rule="evenodd"/>
<path d="M111.5 157.3h.2v4.7h-.2z" fill-rule="evenodd"/>
<path d="M57.4 147.9h.2v4.7h-.2z" fill-rule="evenodd"/>
<path d="M57.4 164.3h.2v4.7h-.2z" fill-rule="evenodd"/>
<path d="M57.4 131.5h.2v4.7h-.2z" fill-rule="evenodd"/>
<path d="M179.7 65.5h4.7v.2h-4.7z" fill-rule="evenodd"/>
<path d="M179.7 77.2h4.7v.2h-4.7z" fill-rule="evenodd"/>
<path d="M248.1 77v.7h4.2v.7v-.7h-4.2z" fill-rule="evenodd"/>
<path d="M179.7 100.7h4.7v.2h-4.7z" fill-rule="evenodd"/>
<path d="M179.7 112.4h4.7v.3h-4.7z" fill-rule="evenodd"/>
<path d="M248.1 112.2v.7h4.2v.7v-.7h-4.2z" fill-rule="evenodd"/>
<path d="M179.7 135.9h4.7v.3h-4.7z" fill-rule="evenodd"/>
<path d="M179.7 147.7h4.7v.2h-4.7z" fill-rule="evenodd"/>
<path d="M248.1 147.4v.7h4.2v.7v-.7h-4.2z" fill-rule="evenodd"/>
<path d="M193.5 42.2h.3v4.7h-.3z" fill-rule="evenodd"/>
<path d="M193.5 77.4h.3v4.7h-.3z" fill-rule="evenodd"/>
<path d="M193.5 112.7h.3v4.7h-.3z" fill-rule="evenodd"/>
<path d="M193.5 147.9h.3v4.7h-.3z" fill-rule="evenodd"/>
</g>
<g fill="none" stroke="#800000" stroke-width=".21">
<circle cx="48" cy="26.5" r=".7"/>
<circle cx="91" cy="39.9" r=".71"/>
<circle cx="91" cy="30.5" r=".71"/>
<circle cx="124.9" cy="39.9" r=".7"/>
<circle cx="124.9" cy="28.1" r=".7"/>
<circle cx="135.7" cy="39.9" r=".71"/>
<circle cx="135.7" cy="28.1" r=".71"/>
<circle cx="220.3" cy="39.9" r=".71"/>
<circle cx="235.4" cy="39.9" r=".7"/>
<circle cx="263.6" cy="25.8" r=".71"/>
<circle cx="39.3" cy="56.3" r=".71"/>
<circle cx="59.7" cy="42.9" r=".7"/>
<circle cx="66.1" cy="56.3" r=".7"/>
<circle cx="124.9" cy="44.6" r=".7"/>
<circle cx="124.9" cy="56.3" r=".7"/>
<circle cx="263.6" cy="53.9" r=".71"/>
<circle cx="62.1" cy="76.7" r=".71"/>
<circle cx="85.6" cy="69.7" r=".71"/>
<circle cx="124.9" cy="61" r=".7"/>
<circle cx="124.9" cy="72.7" r=".7"/>
<circle cx="124.9" cy="77.4" r=".7"/>
<circle cx="135.7" cy="63.3" r=".71"/>
<circle cx="135.7" cy="75.1" r=".71"/>
<circle cx="220.3" cy="75.1" r=".71"/>
<circle cx="235.4" cy="75.1" r=".7"/>
<circle cx="263.6" cy="61" r=".71"/>
<circle cx="95" cy="92.2" r=".7"/>
<circle cx="124.9" cy="93.9" r=".7"/>
<circle cx="124.9" cy="89.2" r=".7"/>
<circle cx="135.7" cy="98.6" r=".71"/>
<circle cx="263.6" cy="96.2" r=".71"/>
<circle cx="263.6" cy="89.2" r=".71"/>
<circle cx="95" cy="107.3" r=".71"/>
<circle cx="124.9" cy="110.3" r=".71"/>
<circle cx="124.9" cy="105.6" r=".7"/>
<circle cx="135.7" cy="110.3" r=".71"/>
<circle cx="220.3" cy="110.3" r=".71"/>
<circle cx="235.4" cy="110.3" r=".71"/>
<circle cx="70.8" cy="133.8" r=".71"/>
<circle cx="124.9" cy="126.8" r=".71"/>
<circle cx="124.9" cy="138.5" r=".7"/>
<circle cx="124.9" cy="122.1" r=".7"/>
<circle cx="135.7" cy="133.8" r=".71"/>
<circle cx="263.6" cy="124.4" r=".71"/>
<circle cx="263.6" cy="131.5" r=".71"/>
<circle cx="39.3" cy="150.2" r=".71"/>
<circle cx="70.8" cy="145.5" r=".71"/>
<circle cx="70.8" cy="150.2" r=".71"/>
<circle cx="93.4" cy="143.2" r=".71"/>
<circle cx="93.4" cy="154.9" r=".7"/>
<circle cx="124.9" cy="143.2" r=".71"/>
<circle cx="124.9" cy="159.6" r=".71"/>
<circle cx="124.9" cy="154.9" r=".7"/>
<circle cx="135.7" cy="145.5" r=".71"/>
<circle cx="220.3" cy="145.5" r=".71"/>
<circle cx="235.4" cy="145.5" r=".71"/>
<circle cx="263.6" cy="159.6" r=".71"/>
<circle cx="39.3" cy="162" r=".71"/>
<circle cx="70.8" cy="162" r=".71"/>
<circle cx="70.8" cy="178.4" r=".71"/>
<circle cx="70.8" cy="166.7" r=".71"/>
<circle cx="124.9" cy="171.4" r=".7"/>
<circle cx="190.7" cy="176.1" r=".71"/>
</g>
<g fill="none" stroke="#800000" stroke-width=".23">
<path d="M48 27.2v.9M91.7 39.9h1M91.7 30.5h1M123.2 39.9h1M123.2 28.1h1M136.4 39.9h.9M136.4 28.1h.9M221.1 39.9h.9M233.8 39.9h.9M262 25.8h.9M38.6 43.6a.94 .94 0 0 1 .9 1M39.5 44.6a.94 .94 0 0 0 .9 .9"/>
<path d="M39.5 44.6h1.4M40 56.3h.9M59.7 43.6v1M64.4 56.3h1M123.2 56.3h1M123.2 44.6h1M262 53.9h.9M62.1 75.1v.9M85.6 68v1M123.2 61h1M123.2 77.4h1M123.2 72.7h1"/>
<path d="M136.4 75.1h.9M136.4 63.3h.9M221.1 75.1h.9M233.8 75.1h.9M262 61h.9M95 92.9v1M123.2 93.9h1M123.2 89.2h1M136.4 98.6h.9M262 89.2h.9M262 96.2h.9M95 105.6v1"/>
<path d="M123.2 110.3h1M123.2 105.6h1M136.4 110.3h.9M221.1 110.3h.9M233.8 110.3h.9M69.1 133.8h1M123.2 126.8h1M123.2 138.5h1M123.2 122.1h1M136.4 133.8h.9M262 124.4h.9M262 131.5h.9"/>
<path d="M40 150.2h.9M69.1 150.2h1M69.1 145.5h1M94.1 154.9h.9M94.1 143.2h.9M123.2 154.9h1M123.2 143.2h1M123.2 159.6h1M136.4 145.5h.9M221.1 145.5h.9M233.8 145.5h.9M262 159.6h.9"/>
<path d="M40 162h.9M69.1 162h1M69.1 166.7h1M69.1 178.4h1M123.2 171.4h1M189.1 176.1h.9"/>
</g>
<path d="M99.7 28.1v44.6M99.7 77.4v44.7M45.6 133.8v44.6M99.7 126.8v44.6" fill="none" stroke="#00f" stroke-width=".71"/>
<text font-size="4.2" fill="#000080" x="205.6" y="177.8">G7A43P7-DB2</text>
<text font-size="3.3" fill="#000080" x="66.8" y="98.1">PA</text>
<g font-size="2.5" fill="#000080">
<text x="66.8" y="93.2">Q2</text>
<text x="217.3" y="184.8">http://liheming.jimdo.com</text>
</g>
<g font-size="2.1">
<text x="46.1" y="22.9">1</text>
<text x="113.6" y="22.9">2</text>
<text x="181.1" y="22.9">3</text>
<text x="248.6" y="22.9">4</text>
<text x="14.3" y="42.8">D</text>
<text x="280.1" y="42.8">D</text>
<text x="14.3" y="87.5">C</text>
<text x="280.1" y="87.5">C</text>
<text x="14.3" y="132.1">B</text>
<text x="280.1" y="132.1">B</text>
<text x="14.3" y="176.7">A</text>
<text x="197.3" y="175.5">Title</text>
<text x="280.1" y="176.7">A</text>
<text x="197.3" y="182.6">Size</text>
<text x="209" y="182.6">Number</text>
<text x="256.1" y="182.6">Revision</text>
<text x="197.3" y="189.6">Date:</text>
<text x="197.3" y="192">File:</text>
<text x="198.5" y="186.1">A4</text>
<text x="207.9" y="189.6">6-Jan-2012</text>
<text x="207.9" y="192">D:\变频器\tu20111110\日本变频器图纸.ddb</text>
<text x="244.3" y="189.6">Sheet</text>
<text x="244.3" y="192">Drawn By:</text>
<text x="250.9" y="189.6">of</text>
<text x="46.1" y="196.6">1</text>
<text x="113.6" y="196.6">2</text>
<text x="181.1" y="196.6">3</text>
<text x="248.6" y="196.6">4</text>
</g>
<g font-size="2.1" fill="#800000">
<text x="46.8" y="25.2">V+</text>
<text x="126.1" y="28.7">V8+ VCC</text>
<text x="264.8" y="26.3">V1+</text>
<text x="87.5" y="31.1">L1</text>
<text x="58.3" y="41.7">AK</text>
<text x="87.5" y="40.5">L2</text>
<text x="126.1" y="40.5">V8-</text>
<text x="131.7" y="40.5">G1'</text>
<text x="216.8" y="40.5">G1</text>
<text x="236.6" y="40.5">E1</text>
<text x="126.1" y="45.1">V12+</text>
<text x="36" y="56.9">V-</text>
<text x="67.2" y="56.9">V-</text>
<text x="126.1" y="56.9">V12-</text>
<text x="264.8" y="54.5">V1-</text>
<text x="126.1" y="61.6">V4+</text>
<text x="130.6" y="63.9">VCC</text>
<text x="264.8" y="61.6">V2+</text>
<text x="84.4" y="72.2">L2</text>
<text x="126.1" y="73.3">V4-</text>
<text x="131.7" y="75.7">G2'</text>
<text x="216.8" y="75.7">G2</text>
<text x="236.6" y="75.7">E2</text>
<text x="61.1" y="79.2">V-</text>
<text x="126.1" y="78.1">V9+</text>
<text x="126.1" y="89.8">V9-</text>
<text x="264.8" y="89.8">V2-</text>
<text x="93.8" y="90.9">L1</text>
<text x="126.1" y="94.5">V10+</text>
<text x="130.6" y="99.2">VCC</text>
<text x="264.8" y="96.9">V3+</text>
<text x="126.1" y="106.2">V10-</text>
<text x="93.8" y="109.7">L2</text>
<text x="126.1" y="110.9">V11+ G3'</text>
<text x="216.8" y="110.9">G3</text>
<text x="236.6" y="110.9">E3</text>
<text x="126.1" y="122.7">V11-</text>
<text x="264.8" y="125">V3-</text>
<text x="126.1" y="127.4">V5+</text>
<text x="72" y="134.4">V1+</text>
<text x="130.6" y="134.4">VCC</text>
<text x="264.8" y="132.1">V4+</text>
<text x="89.8" y="143.8">L1</text>
<text x="126.1" y="143.8">V6+</text>
<text x="126.1" y="139.1">V5-</text>
<text x="72" y="146.1">V1-</text>
<text x="131.7" y="146.1">G4'</text>
<text x="216.8" y="146.1">G4</text>
<text x="236.6" y="146.1">E4</text>
<text x="35.7" y="150.9">L1</text>
<text x="72" y="150.9">V2+</text>
<text x="89.8" y="155.5">L2</text>
<text x="126.1" y="155.5">V6-</text>
<text x="126.1" y="160.3">V7+</text>
<text x="264.8" y="160.3">V4-</text>
<text x="35.7" y="162.6">L2</text>
<text x="72" y="167.3">V3+</text>
<text x="72" y="162.6">V2-</text>
<text x="126.1" y="172">V7-</text>
<text x="72" y="179">V3-</text>
<text x="191.9" y="176.7">AK</text>
</g>
<g font-size="2.1" fill="#000080">
<text x="97.4" y="25.2">T3</text>
<text x="104.1" y="27.5">D63</text>
<text x="184.4" y="29.6">D66</text>
<text x="243.8" y="29.9">R108</text>
<text x="251" y="29.6">R112</text>
<text x="104.1" y="32.3">F24F</text>
<text x="118.5" y="34.4">C21</text>
<text x="125.6" y="34.4">C80</text>
<text x="142.7" y="32.3">R123</text>
<text x="142.7" y="34.6">820R</text>
<text x="160.9" y="34.6">1</text>
<text x="165.5" y="32.3">PC3-1</text>
<text x="172.6" y="34.6">6</text>
<text x="184.4" y="32">T49</text>
<text x="224.4" y="31.5">R113</text>
<text x="224.4" y="35.3">5.1K</text>
<text x="243.8" y="32.3">10K</text>
<text x="251" y="31.8">10K</text>
<text x="64.2" y="39.3">D20</text>
<text x="118.5" y="36.7">CAP</text>
<text x="125.6" y="36.7">104</text>
<text x="139.7" y="38.6">R114</text>
<text x="156.1" y="41.4">C7</text>
<text x="160.9" y="36.9">2</text>
<text x="160.9" y="39.3">3</text>
<text x="172.6" y="39.3">4</text>
<text x="172.6" y="36.9">5</text>
<text x="184.4" y="41.4">D65</text>
<text x="191.2" y="41.7">D21</text>
<text x="196.1" y="36.3">R111</text>
<text x="196.1" y="39.7">150R</text>
<text x="64.2" y="46.3">DIODE</text>
<text x="82" y="46.1">K3110</text>
<text x="84.4" y="43.8">Q4</text>
<text x="104.1" y="44">D64</text>
<text x="139.7" y="42.3">240R</text>
<text x="156.1" y="43.8">CAP</text>
<text x="163.2" y="44">1/2 A314J</text>
<text x="184.4" y="43.8">T49</text>
<text x="203.2" y="43.3">R110</text>
<text x="203.2" y="47">150R</text>
<text x="252.3" y="45.9">ZD1</text>
<text x="264.3" y="46.1">C13</text>
<text x="43" y="53.4">C67</text>
<text x="43.3" y="48.4">C70</text>
<text x="43.3" y="50.8">472</text>
<text x="64.4" y="48">R104</text>
<text x="64.4" y="51.7">51R</text>
<text x="76.2" y="48">R103</text>
<text x="76.2" y="51.7">22R</text>
<text x="86.3" y="53.4">R114</text>
<text x="104.1" y="48.7">F24F</text>
<text x="118.5" y="50.8">C25</text>
<text x="118.5" y="53.2">CAP</text>
<text x="125.6" y="50.8">C81</text>
<text x="125.6" y="53.2">104</text>
<text x="191.2" y="48.7">DIODE</text>
<text x="252.3" y="48">8.2V</text>
<text x="264.3" y="48.4">CAP</text>
<text x="57" y="58.7" transform="rotate(-90 57 58.7)">8</text>
<text x="59.4" y="58.7" transform="rotate(-90 59.4 58.7)">7</text>
<text x="61.7" y="58.7" transform="rotate(-90 61.7 58.7)">6</text>
<text x="64" y="58.7" transform="rotate(-90 64 58.7)">5</text>
<text x="76.2" y="59.7">R182</text>
<text x="86.3" y="55.7">3K</text>
<text x="43" y="60.5">CAP</text>
<text x="66.8" y="64.2">U6</text>
<text x="76.2" y="63.5">5.1K</text>
<text x="88" y="64.9">C11</text>
<text x="95.4" y="61.7" transform="rotate(90 95.4 61.7)">R115-117</text>
<text x="104.1" y="60.5">D66</text>
<text x="104.1" y="65.1">F24F</text>
<text x="184.4" y="64.9">D68</text>
<text x="243.8" y="65.1">R118</text>
<text x="251" y="64.9">R124</text>
<text x="66.8" y="66.6">3844</text>
<text x="88" y="67.2">472</text>
<text x="118.5" y="67.2">C28</text>
<text x="118.5" y="69.6">CAP</text>
<text x="125.6" y="67.2">C84</text>
<text x="125.6" y="69.6">104</text>
<text x="142.7" y="67.5">R124</text>
<text x="142.7" y="69.8">820R</text>
<text x="160.9" y="69.8">1</text>
<text x="165.5" y="67.5">PC3-2</text>
<text x="172.6" y="69.8">6</text>
<text x="184.4" y="67.2">T49</text>
<text x="193.8" y="71.5">R125</text>
<text x="224.4" y="66.7">R127</text>
<text x="224.4" y="70.5">5.1K</text>
<text x="243.8" y="67.5">10K</text>
<text x="251" y="67">10K</text>
<text x="43" y="76.9">C71</text>
<text x="48.7" y="72.2">R96</text>
<text x="48.7" y="74.5">1.2K</text>
<text x="57" y="72.7" transform="rotate(-90 57 72.7)">1</text>
<text x="59.4" y="72.7" transform="rotate(-90 59.4 72.7)">2</text>
<text x="61.7" y="72.7" transform="rotate(-90 61.7 72.7)">3</text>
<text x="64" y="72.7" transform="rotate(-90 64 72.7)">4</text>
<text x="71.5" y="74.3">D5</text>
<text x="71.5" y="76.6">DIODE</text>
<text x="88" y="76.1">R5</text>
<text x="93.4" y="72.2">1R*3</text>
<text x="98.8" y="76.9">T4</text>
<text x="104.1" y="76.9">D56</text>
<text x="139.7" y="73.8">R115</text>
<text x="139.7" y="77.6">240R</text>
<text x="156.1" y="76.6">C6</text>
<text x="160.9" y="72.2">2</text>
<text x="160.9" y="74.5">3</text>
<text x="172.6" y="74.5">4</text>
<text x="172.6" y="72.2">5</text>
<text x="184.4" y="76.6">D67</text>
<text x="191.2" y="76.9">D23</text>
<text x="193.8" y="75">150R</text>
<text x="43" y="83.9">CAP</text>
<text x="59.5" y="83.9">D3</text>
<text x="85.3" y="81.5">C10</text>
<text x="85.3" y="83.9">CAP</text>
<text x="88" y="79.9">51K</text>
<text x="104.1" y="81.5">F24F</text>
<text x="118.5" y="83.7">C30</text>
<text x="125.6" y="83.7">C85</text>
<text x="156.1" y="79">CAP</text>
<text x="163.2" y="79.2">1/2 A314J</text>
<text x="184.4" y="79">T49</text>
<text x="191.2" y="83.9">DIODE</text>
<text x="203.2" y="78.5">R119</text>
<text x="203.2" y="82.3">150R</text>
<text x="252.3" y="81.1">ZD2</text>
<text x="252.3" y="83.2">8.2V</text>
<text x="264.3" y="81.3">C17</text>
<text x="264.3" y="83.7">CAP</text>
<text x="118.5" y="86">CAP</text>
<text x="125.6" y="86">104</text>
<text x="48.7" y="90.9">R1</text>
<text x="48.7" y="93.3">1K</text>
<text x="59.5" y="90.9">DIODE</text>
<text x="104.1" y="93.3">D51</text>
<text x="104.1" y="98">F24F</text>
<text x="118.5" y="100.1">C32</text>
<text x="125.6" y="100.1">C93</text>
<text x="184.4" y="100.1">D70</text>
<text x="243.8" y="100.3">R133</text>
<text x="251" y="100.1">R140</text>
<text x="50.3" y="102.5">C1</text>
<text x="50.3" y="104.8">CAP</text>
<text x="59.8" y="102.5">C69</text>
<text x="59.8" y="104.8">CAP</text>
<text x="68.9" y="102.7">C9</text>
<text x="80.9" y="106.7">R109</text>
<text x="85.3" y="102.7">C7</text>
<text x="85.3" y="105.1">CAP</text>
<text x="118.5" y="102.5">CAP</text>
<text x="125.6" y="102.5">104</text>
<text x="142.7" y="102.7">R125</text>
<text x="142.7" y="105.1">820R</text>
<text x="160.9" y="105.1">1</text>
<text x="160.9" y="107.4">2</text>
<text x="165.5" y="102.7">PC3-1</text>
<text x="172.6" y="107.4">5</text>
<text x="172.6" y="105.1">6</text>
<text x="184.4" y="102.5">T49</text>
<text x="193.8" y="106.7">R139</text>
<text x="224.4" y="104.3">R141</text>
<text x="243.8" y="102.7">10K</text>
<text x="251" y="102.2">10K</text>
<text x="48" y="113.7">R101</text>
<text x="68.9" y="109.7">CAP</text>
<text x="80.9" y="110.4">10K</text>
<text x="83.1" y="112.1">C75</text>
<text x="104.1" y="109.7">D52</text>
<text x="139.7" y="109.1">R116</text>
<text x="139.7" y="112.8">240R</text>
<text x="156.1" y="111.9">C5</text>
<text x="160.9" y="109.7">3</text>
<text x="172.6" y="109.7">4</text>
<text x="184.4" y="111.9">D69</text>
<text x="191.2" y="112.1">D26</text>
<text x="193.8" y="110.3">150R</text>
<text x="203.2" y="113.7">R138</text>
<text x="224.4" y="108.1">5.1K</text>
<text x="48" y="117.5">10K</text>
<text x="83.1" y="119.1">CAP</text>
<text x="104.1" y="114.5">F24F</text>
<text x="118.5" y="116.6">C42</text>
<text x="118.5" y="118.9">CAP</text>
<text x="125.6" y="116.6">C102</text>
<text x="125.6" y="118.9">104</text>
<text x="156.1" y="114.2">CAP</text>
<text x="163.2" y="114.5">1/2 A314J</text>
<text x="184.4" y="114.2">T49</text>
<text x="191.2" y="119.1">DIODE</text>
<text x="203.2" y="117.5">150R</text>
<text x="252.3" y="116.3">ZD3</text>
<text x="252.3" y="118.5">8.2V</text>
<text x="264.3" y="116.6">C19</text>
<text x="264.3" y="118.9">CAP</text>
<text x="98.8" y="126.2">T5</text>
<text x="104.1" y="126.2">D40</text>
<text x="104.1" y="130.9">F24F</text>
<text x="44.7" y="133.2">T2</text>
<text x="50.1" y="133.2">D67</text>
<text x="50.1" y="137.9">F24F</text>
<text x="118.5" y="133">C48</text>
<text x="118.5" y="135.3">CAP</text>
<text x="125.6" y="133">C113</text>
<text x="125.6" y="135.3">104</text>
<text x="142.7" y="137.9">R126</text>
<text x="165.5" y="137.9">PC3-2</text>
<text x="184.4" y="135.3">D72</text>
<text x="184.4" y="137.7">T49</text>
<text x="243.8" y="135.6">R146</text>
<text x="243.8" y="137.9">10K</text>
<text x="251" y="135.3">R150</text>
<text x="251" y="137.4">10K</text>
<text x="64.4" y="140.1">C12</text>
<text x="64.4" y="142.4">CAP</text>
<text x="71.5" y="140.1">C74</text>
<text x="71.5" y="142.4">104</text>
<text x="104.1" y="142.6">D36</text>
<text x="142.7" y="140.3">820R</text>
<text x="160.9" y="140.3">1</text>
<text x="160.9" y="142.6">2</text>
<text x="172.6" y="142.6">5</text>
<text x="172.6" y="140.3">6</text>
<text x="193.8" y="141.9">R149</text>
<text x="224.4" y="139.5">R152</text>
<text x="224.4" y="143.4">5.1K</text>
<text x="50.1" y="149.7">D65</text>
<text x="104.1" y="147.3">F24F</text>
<text x="118.5" y="149.5">C56</text>
<text x="125.6" y="149.5">C116</text>
<text x="139.7" y="144.3">R117</text>
<text x="139.7" y="148">240R</text>
<text x="156.1" y="147.1">C4</text>
<text x="156.1" y="149.5">CAP</text>
<text x="160.9" y="145">3</text>
<text x="163.2" y="149.7">1/2 A314J</text>
<text x="172.6" y="145">4</text>
<text x="184.4" y="147.1">D71</text>
<text x="184.4" y="149.5">T49</text>
<text x="191.2" y="147.3">D28</text>
<text x="193.8" y="145.5">150R</text>
<text x="203.2" y="148.9">R148</text>
<text x="50.1" y="154.4">F24F</text>
<text x="118.5" y="151.8">CAP</text>
<text x="125.6" y="151.8">104</text>
<text x="191.2" y="154.4">DIODE</text>
<text x="203.2" y="152.8">150R</text>
<text x="252.3" y="151.6">ZD4</text>
<text x="252.3" y="153.7">8.2V</text>
<text x="264.3" y="151.8">C22</text>
<text x="264.3" y="154.1">CAP</text>
<text x="64.4" y="156.5">C16</text>
<text x="64.4" y="158.8">CAP</text>
<text x="71.5" y="156.5">C77</text>
<text x="71.5" y="158.8">104</text>
<text x="104.1" y="159.1">D37</text>
<text x="50.1" y="166.1">D73</text>
<text x="104.1" y="163.8">F24F</text>
<text x="118.5" y="165.9">C65</text>
<text x="125.6" y="165.9">C121</text>
<text x="50.1" y="170.8">F24F</text>
<text x="64.4" y="172.9">C18</text>
<text x="71.5" y="172.9">C78</text>
<text x="118.5" y="168.2">CAP</text>
<text x="125.6" y="168.2">104</text>
<text x="64.4" y="175.3">CAP</text>
<text x="71.5" y="175.3">104</text>
<text x="266.7" y="184.9">V1.0</text>
<text x="264.3" y="192">李和明</text>
<text x="266.7" y="189.6">2/4</text>
</g>
</svg>
